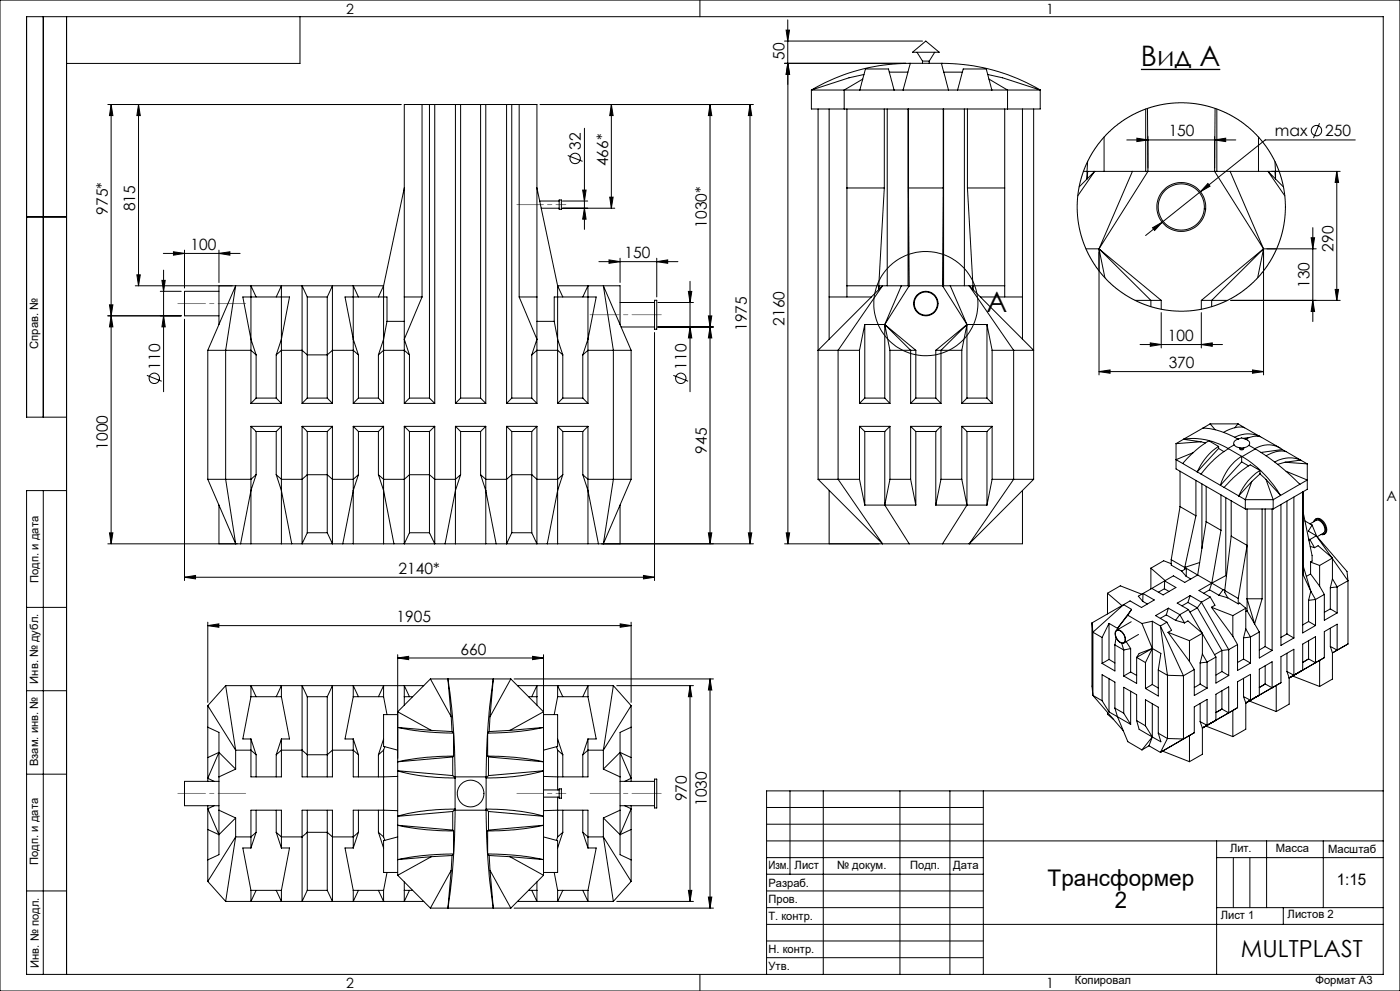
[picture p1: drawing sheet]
<svg xmlns="http://www.w3.org/2000/svg" width="420mm" height="297mm" viewBox="0 0 420 297" stroke-linecap="round" stroke-linejoin="round" font-family="sans-serif">
<g fill="none" stroke="#000" stroke-width=".3">
<path d="M0 0h420v297h-420zM13 5v120M20 5v287M90 5v14h-70M210 0v5M235.3 19h36.4M235.3 12.3h41.5M235.8 9h1.1l-.6 3.3zM236.3 19l.6 3.3h-1.1zM236.3 6l.1 157M236.4 19l.5 3.3h-1zM273.1 19l-2.2 8"/>
<path d="M273.8 15.7l3.9-3.4 4.1 3.4zM275.1 15.7l1.7 2.6M276.8 18.3h2M276.8 18.3v.7M278.8 18.3v.7M280.4 15.7l-1.6 2.6M282.4 19l2.2 8M32.3 31.3h88M33.3 31.3v131.7M33.3 31.3l.6 3.3h-1.1zM41.6 31.3v54.4M41.6 31.3l.5 3.3h-1z"/>
<path d="M126.6 31.3v57.7M128.8 31.3v88M130.4 31.3v89.6M136.6 31.3v89.6M138.2 31.3v88M144.2 31.3v88M145.7 31.3v89.6M152 31.3v89.6M153.5 31.3v88M155.8 31.3v57.7M162.1 31.3h63.9M175.3 38.4v30.4"/>
<path d="M183.4 31.3l.5 3.3h-1zM183.4 31.3v31.1M213 31.3l.5 3.3h-1zM213 31.3v131.7M225 31.3l.5 3.3h-1zM225 31.3v131.7M243.4 27a58.1 58.1 0 0 1 29.4-8h10a57.8 57.8 0 0 1 29.3 8M243.4 27h68.7M243.4 27v5.7h68.7v-5.7M245.4 32.7v110.9M248.7 32.7v69M254.1 32.7v56.3"/>
<path d="M258 27l1.6-6.3h6.9l1.7 6.3M258.8 23.7l-5.5 3.3v5.7M259.2 22.3l-4.5 1-11.3 3.7M265.3 32.7v23.6M266.2 32.7v53M266.8 21.6h5.6M272.4 32.7v53M272.5 32.7v23.6M283 32.7v23.6M283.1 32.7v53M283.1 21.6h5.6M287.3 27l1.7-6.3h6.9l1.7 6.3"/>
<path d="M289.3 32.7v53M290.2 32.7v23.6M296.3 22.3l4.5 1 11.3 3.7M296.7 23.7l5.6 3.3v5.7M301.4 32.7v56.3M306.7 32.7v69M310.1 32.7v110.9M343.7 32.7v18.7M344.2 32.5l.2 18.9-14.7 23.2M364.5 32.5l-.1 18.9 14.7 23.2M365.1 32.7v18.7M395.9 36.9l-1.8 4.5"/>
<path d="M121.3 56.3l-6.2 29.4M161.1 56.3l6.2 29.4M167.7 59.9h.7v2.8h-.7zM170.3 46.6l4.5 1.8M174.8 57h1l-.5 3.3zM182.9 59.1h1l-.5 3.3zM254.1 56.3h11.2M265.3 56.3l-1.7 30.5 .1-1.1M272.5 56.3l.3 29.4-7.4 11.6M272.5 56.3h10.5M283 56.3l-.2 29.4 7.3 11.6M290.2 56.3l1.7 29.4"/>
<path d="M290.2 56.3h11.2M323.7 56l4.7-4.6-5.1 7.3M325 51.4h1.1M326.3 48.4l-.2 3M331.2 41.1v10.3M338 41.9h32.7M339.7 51.4l-10 23.2M341.1 41.4l3.3 .5-3.3 .5zM344.4 40.9v9.5M362.4 55l.6 .8-2.9 1.7zM364.4 41.9l3.3-.5v1zM364.4 40.9v9.5"/>
<path d="M369 51.4l10.1 23.2M377.5 41.1v10.3M382.5 48.4l.2 5.2-.2-2.2M385 56l-4.6-4.6 5 7.3M401 51.4v38.6M401 51.4l.6 3.3h-1.1zM402.1 51.4h-75.8l-.2 2.2v-2.2M406.6 41.9h-27l-30.9 24.7M8 65h12M49 75.9h23M52 75.5l3.4 .4-3.4 .6zM55.4 75v11.3"/>
<path d="M65.7 75.9l3.3-.4v1zM65.7 75v9.7M161.9 60.3h5.8M162.3 62.4h5.4M168.7 62.4h15.7M168.7 60.3h7.6M175.3 62.4l.5 3.3h-1zM179.7 78.4h23.7M182.7 77.9l3.3 .5-3.3 .5zM186 77.4v7.3M197 78.4l3.3-.5v1zM197 77.4v11.6"/>
<path d="M325.8 74.6h3.9M329.7 74.6v37.8M329.7 74.6l15.6 15.4v1.9M329.7 74.6l1.8 8.7M329.7 74.6l18.7 15.4M345.8 68.3l2.9-1.7-2.3 2.5zM348.7 66.6l-5 4M379.1 74.6v37.8M379.1 74.6l-1.8 8.7M379.1 74.6l-15.6 15.4v1.9M379.1 74.6l-18.7 15.4M393.3 71.3h1.1l-.6 3.3z"/>
<path d="M393.8 68.2v28.2M394.9 74.6h-15.8M32.3 94.6h22.1M32.8 91.4h1.1l-.6 3.2zM33.3 94.6l.6 3.4h-1.1zM40.6 85.7h74.5M41.1 82.4h1l-.5 3.3zM48.1 87.3h6.3M48.6 84h1l-.5 3.3zM49.1 94.6l.5 3.4h-1zM49.1 81v36.4M55.4 95.7v78.3"/>
<path d="M65.7 87.3h-10.3v7.3h10.3M65.7 85.7v11.6M76.8 89l-1.5-3.3v35.2M82.9 89l1.5-3.3v35.2M92.2 89l-1.6-3.3v35.2M92.2 89v30.3M92.2 89h6M98.2 89l1.5-3.3v35.2M98.2 89v30.3M107.5 89l-1.5-3.3v35.2M115.1 85.7v35.2M115.1 85.7l-1.6 3.3"/>
<path d="M116.1 96.3h5.2M116.1 96.3l-1 5.4-1.6 4.7M116.1 96.3v-7.3h-12.6l2.5 12.7 1.5 4.7M121.3 89h5.3M126.6 89l-5.3 12.7 1.5 4.7M155.8 89l5.3 12.7-1.6 4.7M155.8 89h5.3M161.1 96.3h5.2M166.3 96.3l1 5.4 1.5 4.7M166.3 96.3v-7.3h12.6l-2.5 12.7-1.6 4.7M167.3 85.7h18.7v11.6M167.3 85.7v35.2"/>
<path d="M167.3 85.7l1.5 3.3M174.8 89l1.6-3.3v35.2M186 90.7h10.4M186.3 98h10.1M196.4 90h.6v8.7h-.6zM196.4 99.7v74.3M197.3 98h16.7M197.3 90.7h10.7M206.5 87.3h1l-.5 3.4zM207 84.3v33.1M207 98l.5 3.3h-1zM212.5 94.7h1l-.5 3.3z"/>
<path d="M213 98l.5 3.3h-1zM248.7 89h12.7M254.1 85.7h37.7l.1 1.1v-1.1M259.4 97.3l-1.6 7.7M259.4 97.3v22M259.4 97.3h6M265.4 97.3l1.6 7.7M265.4 97.3l7.8 7.7v15.9M265.4 97.3l9.3 7.7M265.4 97.3v22M270.4 85.7l-5 11.6M285.1 85.7l5 11.6"/>
<path d="M290.1 97.3l-1.6 7.7M290.1 97.3l-7.8 7.7v15.9M290.1 97.3l-9.4 7.7M290.1 97.3v22M290.1 97.3h6M291.9 85.7h9.5M294.1 89h12.6M296.1 97.3v22M296.1 97.3l1.5 7.7M340.5 90h7.9M348.4 93.7v10.6M348.4 90v2.7"/>
<path d="M360.4 90v2.7M360.4 90h7.8M360.4 93.7v10.6M369.2 90h32.9M393.8 90l.6 3.3h-1.1zM400.5 86.7h1.1l-.6 3.3zM44.1 112.5l4.4 1.8M62.3 105v38.6M62.3 105h13l1.5 1.4M62.3 105l8.4-19.3-3 19.3v38.6l3 19.4-8.4-19.4M76.8 119.3h6.1M76.8 106.4l-1.5-4.7-2.5-12.7h14.1l-2.5 12.7-1.5 4.7"/>
<path d="M76.8 106.4v12.9M76.8 119.3l-1.5 1.6M82.9 106.4l1.5-1.4h6.2l1.6 1.4h6l1.5-1.4h6.3l1.5 1.4M82.9 106.4v12.9M82.9 119.3l1.5 1.6M92.2 119.3h6M92.2 119.3l-1.6 1.6M98.2 119.3l1.5 1.6M107.5 106.4v12.9M107.5 119.3h6M107.5 119.3l-1.5 1.6M113.5 106.4l1.6-1.4h6.2l1.5 1.4"/>
<path d="M113.5 106.4v12.9M113.5 119.3l1.6 1.6M122.8 106.4v12.9M122.8 119.3l-1.5 1.6M122.8 119.3h6M128.8 119.3l1.6 1.6M138.2 119.3h6M138.2 119.3l-1.6 1.6M144.2 119.3l1.5 1.6M153.5 119.3l-1.5 1.6M153.5 119.3h6M159.5 106.4l1.6-1.4h6.2l1.5 1.4"/>
<path d="M159.5 119.3l1.6 1.6M159.5 106.4v12.9M168.8 119.3h6M168.8 119.3l-1.5 1.6M168.8 106.4v12.9M174.8 106.4v12.9M174.8 119.3l1.6 1.6M189.3 105v38.6M189.3 105h-12.9l-1.6 1.4M189.3 105l-8.3-19.3 3 19.3v38.6l-3 19.4 8.3-19.4M202 112.5l4.4 1.8M257.8 105h-12.4l19.4-19.3-13.4 19.3v38.6l13.4 19.4-19.4-19.4"/>
<path d="M257.8 105v15.9M259.4 119.3h6M259.4 119.3l-1.6 1.6M265.4 119.3l1.6 1.6M267 105h7.7M267 105v15.9M274.7 119.3h6M274.7 105v14.3M274.7 119.3l-1.5 1.6M280.7 105h7.8M280.7 119.3l1.6 1.6M280.7 105v14.3"/>
<path d="M288.5 105v15.9M290.1 119.3h6M290.1 119.3l-1.6 1.6M296.1 119.3l1.5 1.6M297.6 105h12.5l-19.3-19.3 13.3 19.3v38.6l-13.3 19.4 19.3-19.4M297.6 105v15.9M329.7 111.4l3.3-.5v1zM329.7 111.4h49.4M342 103.3h24.7M345.1 102.8l3.3 .5-3.3 .5zM360.4 103.3l3.3-.5v1zM375.7 110.9l3.4 .5-3.4 .5z"/>
<path d="M20 125h-12v-120h407v287h-407v-145h12M75.3 127.8h9.1M75.3 120.9h9.1M75.3 127.8v35.2M75.3 127.8l1.5 1.5M76.8 129.3h6.1M76.8 129.3v13M82.9 129.3v13M84.4 127.8v35.2M84.4 127.8l-1.5 1.5M90.6 127.8l1.6 1.5M90.6 127.8h9.1"/>
<path d="M90.6 127.8v35.2l1.6-3.3M90.6 120.9h9.1M92.2 129.3h6M92.2 129.3v30.4M98.2 129.3v30.4M99.7 127.8l-1.5 1.5M99.7 127.8v35.2l-1.5-3.3M106 127.8h9.1M106 127.8v35.2M106 127.8l1.5 1.5M106 120.9h9.1M107.5 129.3h6"/>
<path d="M107.5 129.3v13M113.5 129.3v13M115.1 127.8v35.2M115.1 127.8l-1.6 1.5M121.3 120.9v-89.6h39.8v89.6M121.3 127.8h9.1M121.3 120.9h9.1M121.3 127.8v35.2l1.5-3.3M121.3 127.8l1.5 1.5M122.8 129.3h6M122.8 129.3v30.4M128.8 129.3v30.4"/>
<path d="M130.4 127.8v35.2l-1.6-3.3M130.4 127.8l-1.6 1.5M136.6 127.8h9.1M136.6 120.9h9.1M136.6 127.8v35.2M136.6 127.8l1.6 1.5M138.2 129.3h6M138.2 129.3v13M144.2 129.3v13M145.7 127.8v35.2M145.7 127.8l-1.5 1.5M152 127.8h9.1"/>
<path d="M152 127.8v35.2l1.5-3.3M152 120.9h9.1M152 127.8l1.5 1.5M153.5 129.3h6M153.5 129.3v30.4M159.5 129.3v30.4M161.1 127.8v35.2l-1.6-3.3M161.1 127.8l-1.6 1.5M167.3 127.8h9.1M167.3 127.8l1.5 1.5M167.3 120.9h9.1M167.3 127.8v35.2"/>
<path d="M168.8 129.3h6M168.8 129.3v13M174.8 129.3v13M176.4 127.8l-1.6 1.5M176.4 127.8v35.2M257.8 127.8h9.2M257.8 120.9h9.2M257.8 127.8v15.8M257.8 127.8l1.6 1.5M259.4 129.3h6M259.4 129.3v22.1M265.4 129.3v22.1"/>
<path d="M267 127.8v15.8M267 127.8l-1.6 1.5M273.2 127.8h9.1M273.2 120.9h9.1M273.2 127.8v15.8M273.2 127.8l1.5 1.5M274.7 129.3h6M274.7 129.3v22.1M280.7 129.3v22.1M282.3 127.8v15.8M282.3 127.8l-1.6 1.5M288.5 127.8h9.1"/>
<path d="M288.5 120.9h9.1M288.5 127.8v15.8M288.5 127.8l1.6 1.5M290.1 129.3h6M290.1 129.3v22.1M296.1 129.3v22.1M297.6 127.8v15.8M297.6 127.8l-1.5 1.5M352.8 133v7.5l20.8 12M355 131.7a19.9 19.9 0 0 1 13.4 2.7M355 131.7l5.3 .7M355 131.7l-2.2 1.3"/>
<path d="M357.9 135.7l-5.1 2.1 13.3 7.6M360.3 132.4l1.3 .3M360.3 132.4l-7.5 .6M360.8 128.3a22.7 22.7 0 0 1 10.6 3.3M360.8 128.3l-5.8 3.4M363 127l1.6 1.8M363 127h8.4M363 127l-2.2 1.3M365.6 133.8a17.1 17.1 0 0 0-6.4 7.6l6.4-7M365.6 133.8l-2.9-1.7-3.9 2.8-4 4M365.6 134.4l1.6 1M365.6 133.8v.6"/>
<path d="M368.4 134.4l.1 .1M368.5 134.5l-1.9 1.2-2.5 2.1-3.8 4.3M368.5 134.5l4 2.3M370.2 133.3l-1.8 1.1M370.4 132.1l2.1-.9 1.3 .5a1.18 1.18 0 0 1 1.1 1.2 1.18 1.18 0 0 1-1.2 1.2 2.75 2.75 0 0 1-3.6-1.2zM371.4 127l-1 1.2M371.4 127l2 1.2M371.4 131.6h.1M371.9 134.2a.79 .79 0 0 0 1.2 0M371.9 134.2v.3a.68 .68 0 0 0 1.2 0v-.3M372.5 136.8a15 15 0 0 0-6.4 8.6M372.5 138.4l2.1 1.2"/>
<path d="M372.5 136.8v1.6M372.5 136.8h.1M372.5 138.4l-6.4 7M372.6 136.8a34.6 34.6 0 0 1 11.6 11.7M373.4 128.2a8.3 8.3 0 0 0-6.3 1.4M373.4 128.2l4.4 2.5M373.6 131.6a5.4 5.4 0 0 1 4.9-.5l5.5 3.1M374.6 133.5l1.8 1M374.8 131.1l-1.8 .3M376.4 134.5a7.2 7.2 0 0 1 8.3 .2M376.4 134.5h.2M376.6 134.5a67.9 67.9 0 0 1 13.4 10.6"/>
<path d="M376.6 134.5l-4 2.3M377.8 130.7a8.5 8.5 0 0 0-7.4 .4M377.8 130.7h-.4M377.8 130.7l.3 .2M384.7 134.7l-6.4 .9M384.7 134.7l1.1 .7M385.5 138.5l6.7 .5M385.5 138.5l-2.2 .7M385.8 135.4a7.9 7.9 0 0 0-6 1.2M385.8 135.4l4.4 2.5M390.2 137.9a8.6 8.6 0 0 0-7.8 .6M390.2 137.9l-4.7 .6"/>
<path d="M390.2 137.9l2 1.1M392.2 139v7.6l-10.2 5.9M13 147v145M32.8 159.7h1.1l-.6 3.3zM65.7 151.4v11.6M76.8 142.3l-1.5 1.3h-13M76.8 142.3l-1.5 4.7-3.1 16M82.9 142.3l1.5 1.3h6.2l1.6-1.3h6l1.5 1.3h6.3l1.5-1.3M82.9 142.3l1.5 4.7 3.1 16M92.2 159.7h6M107.5 142.3l-1.5 4.7-3.2 16M113.5 142.3l1.6 1.3h6.2l1.5-1.3h6l1.6 1.3h6.2l1.6-1.3"/>
<path d="M113.5 142.3l1.6 4.7 3.1 16M122.8 159.7h6M138.2 142.3l-1.6 4.7-3.1 16M144.2 142.3l1.5 1.3h6.3l1.5-1.3h6l1.6 1.3h6.2l1.5-1.3M144.2 142.3l1.5 4.7 3.1 16M153.5 159.7h6M168.8 142.3l-1.5 4.7-3.1 16M174.8 142.3l1.6 1.3h12.9M174.8 142.3l1.6 4.7 3.1 16M186 151.4v11.6M212.5 159.7h1l-.5 3.3zM224.5 159.7h1l-.5 3.3z"/>
<path d="M235.9 159.7h1l-.5 3.3zM245.4 143.6h12.4M248.7 147v16M257.8 143.6l1.6 7.8M259.4 151.4h15.3M265.4 151.4l7.4 11.6M267 143.6h6.2M267 143.6l-1.6 7.8M273.2 143.6l1.5 7.8M280.7 151.4h15.4M282.3 143.6h6.2M282.3 143.6l-1.6 7.8"/>
<path d="M288.5 143.6l1.6 7.8M290.1 151.4l-7.3 11.6M297.6 143.6h12.5M297.6 143.6l-1.5 7.8M306.7 147v16h-71.3M354 151.8l4.8 2.8M354 141.2v10.6M354 151.8l-2.6 15.9M358.8 144v10.6M358.8 154.6l-3.4 15.5M360.6 145v19.4M361.8 156.3l4.5 2.6"/>
<path d="M361.8 145.8v10.5M361.8 156.3l-2.5 16M366.1 145.4l1.1 .7M366.3 158.9l-2.8 15.9M366.3 148.3v10.6M367.2 146.1l4.4 2.5M367.7 149.2v23.3M369.4 150.1v10.6M371.6 148.6l2 1.2M373.6 149.8h8.4M373.6 152.5h8.4M373.6 149.8v2.7"/>
<path d="M374.1 152.5v30.6M375.5 144.3l-1.9 5.5M375.5 144.3l-3.9 4.3M378 141a16.8 16.8 0 0 0-6.4 7.6M378 141l-2.9-1.7-3.8 2.8-4.1 4M378 142l1.8 1.7M378 142l-2.5 2.3M378 141v1M378.6 152.5v27M379.6 152.5v41.3M379.8 143.7l2.2 6.1M379.8 143.7l4.4 4.8"/>
<path d="M381.6 152.5v42.4M382 149.8v2.7M384.2 148.5l-2.2 1.3M384.3 151.2v42.2l3.9-2.2M385.8 141.2l6.4 2.7-2.2 1.2M386.1 150.2v39.8M388.2 149v42.2M390 145.1l-5.8 3.4M390.8 147.4v42.3l3.9-2.2M391 147.3v25l2.2 4.9M391 153.7l2.6 12.8v1.7l-.4 .2M391.5 156.1l2.1 1.3"/>
<path d="M393 157l1.8-1a2.64 2.64 0 0 1 2.6 2.9l-.3 .8-2 1.2M393.6 157.4l-1.1 1.8 2.4 1.4M393.6 157.4l1.4 3.3M394.1 156.4a1.23 1.23 0 0 1 1.1-.9 1.23 1.23 0 0 1 1.2 .6 2.91 2.91 0 0 1 .8 4l-.9 .1M394.6 155.6a2.14 2.14 0 0 1 3 1.6 1.99 1.99 0 0 1-.4 2.9M32.3 163h193.7M55.4 173l3.3-.5v1zM55.4 173h141M193 172.5l3.4 .5-3.4 .5zM332.2 177.8l4.4 3.7M332.2 177.8l3.9-2.2 6.4 2.5M332.2 177.8v6.2"/>
<path d="M345.3 170.3l4.3 3.7M345.3 170.3v6.2M345.5 176.4l-4 2.3 1.3 1.5M349.3 176.5l1.4 .8M349.3 176.5l-1.8 1M349.4 174.1l3.4 2-3.9 2.2-3.4-1.9M349.4 174.1l-.1 2.4M349.4 174.1l-3.9 2.3M351.4 167.7l4 2.4M351.4 167.7v1.7l3.1 1.8M351.4 168.9l-2.3-.8-3.8 2.2M354.5 171.2l1.3 1.5"/>
<path d="M355.4 170.6l-.9 .6M355.4 170.1v.5M355.6 170l-.2 .6M355.6 170l.3 .4M355.8 172.7l1.4 .8M355.9 170.4l3.4 1.9M355.9 170.4l-.1 2.3M357 178.5l3.4 2M357 178.5l-3.8 2.3 3.4 1.9M357 178.5l-.6 2M359.3 172.3l-3.9 2.3-3.4-2-2.6 1.5M359.3 172.3l4.2 2.5"/>
<path d="M359.9 168.6l-4.3 1.4M362.9 176.8l-1.8 1M362.9 176.8l2.8 1.6M363.1 179l-2.7 1.5M363.1 179l1.4 2.4-1.1 .6M363.5 174.8l-3.8 2.2 3.4 2M363.5 174.8l3.4 1.9M363.5 174.8l-.6 2M365.7 178.4l2.6 .8M366.9 176.7l-1.2 1.7M366.9 176.7l.5 .2M367.4 177l4.1 2.3"/>
<path d="M367.4 177v.5l.9 1.7M367.7 172.5l-4.2 2.3M367.7 172.5l.2 .1M368.3 179.2l3.2 1.8M369.4 160.7l4.7 2.7-2.6 15.9M369.4 160.7l-2 16.3M371.5 179.3v1.7M378.6 179.5l-2.2 7.5M378.6 179.5h-4.5l2.3 7.5M391 169.7l2.2 7.5M392.6 179.9v6.4M392.6 161.5l.4 .2"/>
<path d="M393 161.7l1.4 2.4M393 161.7l-.3 .4M393.1 163.8l1.3 .3M393.2 168.4v3.6M393.2 172l-1.3 .8M393.2 172l2.7 3.7M393.2 168.4l2.7 1.1M393.2 177.2l-.6 2.7M393.2 177.2l1.5 2.5M394.4 164.1l1-.6 4.3 3.7M394.7 179.7v7.8M394.7 179.7l-2.1 .2"/>
<path d="M394.9 160.6l-1.9 1.1M394.9 160.6l4.5 6.4M394.9 160.6l9.2 10.7 .3 2.8M395.9 175.7l1.4 2.4M395.9 169.5v6.2M397.3 178.1v7.8l3.8-2.2M397.3 178.1l-2.6 1.6M399.1 176.1v6.4M399.7 167.2l-3.8 2.3M399.7 167.2v6.3M399.7 173.5l-.6 2.6M399.7 173.5l1.4 2.4"/>
<path d="M399.7 167.4l4.7 6.7M401.1 175.9v7.8M401.1 175.9l-2 .2M404.4 174.1l-3.3 1.8M404.4 174.1v18.9M8 182h12M62.3 187.5l3.4-.5v1zM62.3 186.5v24M62.3 187.5h127M119.3 197.2l3.3-.5v1zM119.3 196.2v66.1M119.3 197.2h43.8"/>
<path d="M159.8 196.7l3.3 .5-3.3 .5zM163.1 196.2v66.1M186.1 187l3.2 .5-3.2 .5zM189.3 186.5v24M327.6 186.7l.3 2.8M327.6 186.7v18.9l.3 2.8M327.9 189.5l2.7 1.6M327.9 189.5v18.9M330.6 191.1v7.7M332.7 186.8l2.5 1.5M332.7 186.8l-2.1 4.3M332.7 197.6l1.8 1.1"/>
<path d="M332.7 186.8v10.8M332.7 197.6l-2.1 1.2M334.5 193.3v7.8l-3.9-2.3M334.5 193.3l2.6 1.5M334.8 191.1l-.3 2.2M334.9 189a1.96 1.96 0 0 1 2.5 1.6 1.36 1.36 0 0 1-.6 2.2 2.81 2.81 0 0 1-1.9-3.8zM334.9 189.1a2.08 2.08 0 0 1 2.6 1.9 1.01 1.01 0 0 1-.1 1.3 1.01 1.01 0 0 1-1.3 .2 2.64 2.64 0 0 1-1.2-3.4zM335.2 188.3l.3 .3M335.2 188.3l.2 .4M335.2 188.3v.5M336.5 192.8l.6 2M337.1 181.2l2.4 1.4"/>
<path d="M337.1 181.2l-9.5 5.5M337.1 181.2l-9.2 8.3M337.1 194.8v7.8M337.9 192.3l1.3 2.1M338.3 184.4l4.3 2.5M338.3 184.4l-3.1 3.9M339.2 194.4v7M339.2 194.4l-2.1 .4M339.4 186.3l-4.4 2.6M339.5 182.6l-1.2 1.8M339.5 182.6l-4.3 5.7M341 197v7.8l-3.9-2.2"/>
<path d="M341 197l2.6 1.6M341.6 190.1l-4.4 2.6M342.6 186.9l3.1 7.4M342.8 180.2l.1-2.3 3.4 1.9-3.9 2.3-3.4-2-1.9 1.1M342.8 180.2l1.4 .8M343.6 198.6v7.7M345.7 194.3l2.6 1.5-.8 5M345.7 186.2v18.9M345.7 186.2l2.4 1.4M345.7 186.2l-3.1 .7M345.7 194.3l-4 1.6-.7 1.1M345.7 194.3l-4.7 2.7"/>
<path d="M345.7 194.3l-2.1 4.3M348.1 187.6l2.1 14.8M348.1 187.6l6.9 14.9M349.9 184.3l-1.8 1M349.9 184.3l2.8 1.6M350.1 186.5l-2 1.1M350.1 186.5l1.4 2.4-1.1 .6M350.4 189.5l6.4 8.7M350.4 189.5l6.4 2.5M350.5 182.3l-3.8 2.2 3.4 2M350.5 182.3l3.4 1.9M350.5 182.3l-.6 2"/>
<path d="M352.7 185.9l2.7 .8M353.9 184.2l1.5 2.5M353.9 184.2l-1.2 1.7M355.4 186.7l1-.6 4.3 3.7M356.4 180.5l2.8 1.7M356.4 180.5l-1.8 1.1M356.6 182.7l-2.7 1.5M356.6 182.7l4 7M356.8 198.2l1.5 2.5M356.8 192v6.2M359.2 182.2l7.4 12.7M359.2 182.2l-2.2 1.2"/>
<path d="M360 198.7v6.3M360.4 180.5l-1.2 1.7M360.4 180.5l8.2 14.2M360.7 189.8l-3.9 2.2M360.7 189.8v6.2M360.7 196l-.7 2.7M360.7 196l1.4 2.4M360.7 189.9l4.1 7M362.1 198.4v7.8M362.1 198.4l-2.1 .3M363.4 182l6.5 8.7M363.4 182l6.5 2.5"/>
<path d="M364.8 196.9v7.8l3.8-2.2M364.8 196.9l-2.7 1.5M366.6 194.9l-2.3 1.3M366.6 194.9v6.4M368.6 194.7v7.8M368.6 194.7l-2 .2M369.9 190.7l1.4 2.5M369.9 184.5v6.2M371.3 193.2v7.7l3.8-2.2M371.3 193.2l-2.7 1.5M371.5 181l.4-.3 1.8 1.6M373.1 197.5l-1.8 1"/>
<path d="M373.1 191.2v6.3M373.1 197.5l2 1.2M373.7 182.3l-3.8 2.2M373.7 182.3v6.2M373.7 188.5l-.6 2.7M373.7 188.5l1.4 2.4M374.1 183.1l-.4 .2M374.1 183.1l2.3 3.9M375.1 190.9v7.8M375.1 190.9l-2 .3M376.4 187l1.4 2.4M377.8 189.4l-2.7 1.5"/>
<path d="M377.8 189.4v7.8l3.8-2.3M379.6 199.5v5.5M379.6 193.8l-1.8 1M379.6 193.8l2 1.1M386.1 195.8v5.5M386.1 190l-1.8 1M386.1 190l2.1 1.2M392.6 186.3l-1.8 1M392.6 192v5.5M392.6 186.3l2.1 1.2M392.6 197.5l-1.8 1M392.6 197.5l2.1 1.1"/>
<path d="M394.7 198.6v-7.8l-3.9 2.2v7.8l-4 2.4M399.1 182.5l-1.8 1M399.1 188.3v5.4M399.1 182.5l2 1.2M399.1 193.7l.6 2M399.1 193.7l2 1.1M399.7 195.7v7.8l-3.8 2.2M401.1 194.8v-7.7l-3.8 2.2v7.8l-2.6 1.5M401.1 194.8l-1.4 .9M404.4 193l-3.3 1.8M404.4 193l-4.7 2.7M8 207h12"/>
<path d="M62.3 217.9l3.4 1.6v36.6l-3.4 1.6M62.3 211.5v22.7M62.3 211.5l8.4 13.3M67.7 205.5h59.4M67.7 205.5l3 19.3M67.7 205.5l-5.4 6M75.3 208.8v-3.3l1.5 3.3M75.3 208.8l-2.5 12.7h2.5M75.3 208.8h9.1M82.9 208.8l1.5-3.3v3.3M84.4 208.8l2.5 12.7h-2.5M92.2 208.8l-1.6-3.3v27.3h9.1v-27.3l-1.5 3.3"/>
<path d="M92.2 208.8v24M92.2 208.8h6M98.2 208.8v24M106 208.8v-3.3l1.5 3.3M106 208.8l-2.5 12.7h2.5M106 208.8h9.1M113.5 208.8l1.6-3.3v3.3M115.1 208.8l1 5.4M119.3 214.2h-4.2v9.5l4.2 1.1M121.3 208.8h2.5M122.8 208.8l-1.5-3.3v5.8M129.1 203.5h24.1"/>
<path d="M129.1 203.5l-9.8 9.8 10.1 5.6M129.1 203.5l6.3 11.3M129.4 218.9l-10.1-.9a79 79 0 0 0 16.8 1.7M129.4 218.9l6.2 .3M135.4 214.8l-1-11.3a197.3 197.3 0 0 1 2.1 29.3M135.4 214.8l.2 4.4M135.6 219.2l.5 .5M136.1 219.7v6.9M146.3 219.7v6.9M146.8 219.2l-.5 .5M147 214.8l1-11.3a197.3 197.3 0 0 0-2.2 29.3M147 214.8l-.2 4.4"/>
<path d="M153 218.9l10.1-.9a79 79 0 0 1-16.8 1.7M153 218.9l-6.2 .3M153.2 203.5l-6.2 11.3M153.2 203.5l9.9 9.8-10.1 5.6M154.2 203.5h59.8M155.2 205.5h28.8M158.6 208.8h2.5M159.5 208.8l1.6-3.3v5.8M163.1 214.2h4.2v9.5l-4.2 1.1M167.3 208.8v-3.3l1.5 3.3M167.3 208.8h9.1M167.3 208.8l-1 5.4"/>
<path d="M174.8 208.8l1.6-3.3v3.3M176.4 208.8l2.5 12.7h-2.5M184 205.5l-3 19.3M184 205.5l5.3 6M185 205.5h23M189.3 217.9l-3.3 1.6v36.6l3.3 1.6M189.3 211.5v22.7M189.3 211.5l-8.3 13.3M207 205.5l.5 3.3h-1zM207 205.5v64.7M213 203.5v68.7M213 203.5l.5 3.3h-1z"/>
<path d="M327.9 208.4l2.7 1.6M327.9 208.4l9.1 10.6M330.6 210v-7.8l3.9 2.2v7.8M330.6 210l2.1 3.4M332.2 213.5v.6l1.9 1.5M332.7 203.4v10M332.7 213.4l2.5 1.4M334.5 212.2l2.6 1.5M334.5 212.2l.7 2.6M335.2 214.8l3.1 7.5 4.3 2.5M335.2 214.8l4 2.3M337.1 213.7v-7.7l3.9 2.2v7.8"/>
<path d="M337.1 213.7l2.1 3.4M339.2 201.4l1.8 1M339.2 207.1v10M339.2 201.4l-2.1 1.2M341 216l2.6 1.5M341 216l.7 2.6 4 2.3M343.6 217.5v-7.8l3.9 2.2v7.8M343.6 217.5l2.1 3.4M345.7 210.9v10M345.7 205.1l1.8 1.1M345.7 205.1l-2.1 1.2M347.5 200.8l2.7 1.6"/>
<path d="M347.5 219.7l2.7 1.6M347.5 200.8v7.8l-3.9-2.3M347.5 219.7l.8 2.6-2.6-1.4M350.2 202.4l4.8 .1M350.2 202.4v18.9M355 202.5v19M358.3 219.6l-9.5 5.5M358.3 200.7v7.8l3.8-2.3M358.3 200.7l-3.3 1.8M358.3 219.6l-1.5 .8v7.9M360 216.3l2.1 1.1v-7.8l-3.8 2.2v7.8M360 205l-1.7 1.1"/>
<path d="M360 210.8v5.5M360 205l2.1 1.2M360 216.3l.7 1.9M360.7 218.2v7.9l-3.9 2.2M360.7 218.2l1-.6 8.2 3.2M366.6 207v5.5M366.6 201.3l-1.8 1M366.6 201.3l2 1.2M366.6 212.5l-1.8 1M366.6 212.5l2 1.1M366.6 212.5l-1.8 1.1M368.6 213.6v-7.8l-3.8 2.3v7.8"/>
<path d="M369.9 212.9l-9.2 5.3M369.9 212.9v7.9M371.3 212.1l-2.7 1.5M371.3 212.1l-1.4 .8M373.1 208.8l2 1.1v-7.8l-3.8 2.2v7.8M373.1 203.3v5.5M373.1 208.8l.6 1.9M373.7 210.7v7.8l-3.8 2.3M373.7 210.7l1.1-.6 8.1 3.2M379.6 205l2 1.1v-7.8l-3.8 2.3v7.7M379.6 205l-1.8 1.1M382.9 205.4v7.9"/>
<path d="M386.1 201.3l2.1 1v-7.7l-3.9 2.2v7.8l-10.6 6.1M386.1 201.3l.7 1.9M386.8 203.2v7.8l-3.9 2.3M386.8 203.2l9.1-5.3v7.8M386.8 203.2l1-.6 8.1 3.1M8 232h12M65.7 234.2h-10.3v7.3h10.3M65.7 225.5l5 5M65.7 225.5l-3.4 7.8 1.9 .9M65.7 225.5l-3.4 1.5M70.7 224.8h4.6l1.5 1.4M70.7 230.5l-5 2.3"/>
<path d="M70.7 224.8v5.7M75.3 221.5v11.3h9.1v-11.3M75.3 221.5l1.5 4.7M76.8 226.2v6.6M82.9 226.2v6.6M82.9 226.2l1.5-1.4h6.2l1.6 1.4h6l1.5-1.4h6.3l1.5 1.4M84.4 221.5l-1.5 4.7M106 221.5v11.3l13.3-.1M106 221.5l1.5 4.7M107.5 226.2v6.6M113.5 226.2v6.6M115.1 224.8v26"/>
<path d="M115.1 224.8l-1.6 1.4M115.1 221.5l-1.6 4.7M115.4 223.8l-.3 1M119.3 231l16.5 1.4 .7 .7h-2.2a54.4 54.4 0 0 1-15-2.1zM135.8 226.9v5.5M136.1 226.6h-1.6a79.7 79.7 0 0 0-15.2 1.7l16.5-1.4M136.1 226.6l-.3 .3M136.5 232.8h9.3M136.5 232.8v10M145.8 233.1l.7-.7 16.6-1.4a59.4 59.4 0 0 1-17.3 2.1zM145.8 232.8v10M146.3 226.6h1.6a79.7 79.7 0 0 1 15.2 1.7l-16.6-1.4"/>
<path d="M146.3 226.6l.2 .3M146.5 226.9v5.5M163.1 236.7h4.6M163.1 238.9h4.6M167 223.8l.3 1M167.3 224.8v11.9M167.3 238.9v11.9M167.3 224.8l1.5 1.4M167.3 221.5l1.5 4.7M167.7 236.4h.7v2.8h-.7zM168.8 226.2v6.6M174.8 226.2v6.6"/>
<path d="M176.4 221.5v11.3l-13.3-.1M176.4 221.5l-1.6 4.7M181 224.8v5.7M181 224.8h-4.6l-1.6 1.4M181 230.5l5 2.3M186 234.2h10.4M186 225.5l-5 5M186 225.5l3.3 7.8-1.9 .9M186 225.5l3.3 1.5M196.4 233.5h.6v8.6h-.6zM237 237v25M247 237v55"/>
<path d="M270 237v55M285 237v55M295 237v55M344.7 223.5l3.4 2M344.7 223.5l-2.1 1.3M345.7 220.9l-1 2.6M345.7 220.9l-3.1 3.9M348.8 225.1l-.7 .4M348.8 225.1l8 3.2M350.2 221.3l4.8 .2M350.2 221.3l-2.1 4.2M355 221.5l-6.9 4"/>
<path d="M415 237h-185v55M62.3 241.5v22.7M62.3 248.6l3.4 1.6M64.2 241.5l-1.9 .9 3.4 7.8M65.7 242.8l5 2.3M70.7 245.1v5.7M70.7 245.1l-5 5.1M70.7 250.8l-8.4 13.4M70.7 250.8l-3 19.4M75.3 254.1v-11.3h9.1v11.3M75.3 254.1h-2.5l2.5 12.7M76.8 242.8v6.6"/>
<path d="M76.8 249.4l-1.5 1.4h-4.6M76.8 249.4l-1.5 4.7M82.9 242.8v6.6M82.9 249.4l1.5 1.4h6.2l1.6-1.4h6l1.5 1.4h6.3l1.5-1.4M82.9 249.4l1.5 4.7M84.4 254.1h2.5l-2.5 12.7M92.2 242.8v24M98.2 242.8v24M106 254.1h-2.5l2.5 12.7M107.5 242.8v6.6M107.5 249.4l-1.5 4.7M113.5 242.8v6.6"/>
<path d="M113.5 249.4l1.6 1.4M113.5 249.4l1.6 4.7M115.1 250.8l.3 1M119.3 244.6a59.4 59.4 0 0 1 17.2-2.1l-.7 .7zM119.3 243l-13.3-.2v11.3M119.3 250.8l-4.2 1.2v9.5h4.2M129.4 256.7l-10.1 5.6M135.6 256.4l-.2 4.4M135.6 256.4l-6.2 .3M135.8 248.8l-16.5-1.5a79 79 0 0 0 16.8 1.7M135.8 243.2v5.6M135.8 248.8l.3 .2"/>
<path d="M136.1 255.9l-4 .1a74.9 74.9 0 0 0-12.8 1.6l10.1-.9M136.1 249v6.9M136.1 255.9l-.5 .5M136.5 242.8a197.3 197.3 0 0 1-2.1 29.4l1-11.4M136.5 242.8h9.3M145.8 242.5h2.2a54.4 54.4 0 0 1 15.1 2.1l-16.6-1.4zM145.8 242.8a197.3 197.3 0 0 0 2.2 29.4l-1-11.4M146.3 255.9l3.9 .1a74.9 74.9 0 0 1 12.9 1.6l-10.1-.9M146.3 249v6.9M146.3 255.9l.5 .5M146.5 248.8l16.6-1.5a79 79 0 0 1-16.8 1.7M146.5 243.2v5.6"/>
<path d="M146.5 248.8l-.2 .2M146.8 256.4l.2 4.4M146.8 256.4l6.2 .3M153 256.7l10.1 5.6M163.1 250.8l4.2 1.2v9.5h-4.2M163.1 243l13.3-.2v11.3M167.3 250.8l-.3 1M168.8 242.8v6.6M168.8 249.4l-1.5 1.4M168.8 249.4l-1.5 4.7M174.8 242.8v6.6M174.8 249.4l1.6 1.4h4.6"/>
<path d="M174.8 249.4l1.6 4.7M176.4 254.1h2.5l-2.5 12.7M181 245.1v5.7M181 245.1l5 5.1M181 250.8l8.3 13.4M181 250.8l3 19.4M186 241.5h10.4M186 242.8l-5 2.3M187.4 241.5l1.9 .9-3.3 7.8M189.3 241.5v22.7M189.3 248.6l-3.3 1.6M230 257h65"/>
<path d="M230 242h65M230 247h65M230 252h185M365 252v40M365 257h50M370 257v15M375 257v15M380 252v20M397 252v20M8 267h12M62.3 264.2l5.4 6M67.7 270.2h59.4"/>
<path d="M75.3 266.8v3.4l1.5-3.4M75.3 266.8h9.1M82.9 266.8l1.5 3.4v-3.4M92.2 266.8l-1.6 3.4v-27.4h9.1v27.4l-1.5-3.4M92.2 266.8h6M106 266.8v3.4l1.5-3.4M106 266.8h9.1M113.5 266.8l1.6 3.4v-3.4M116.1 261.5l-1 5.3M119.3 262.3l9.8 9.9M121.3 264.3v5.9l1.5-3.4M121.3 266.8h2.5"/>
<path d="M129.1 272.2h24.1M135.4 260.8l-6.3 11.4M147 260.8l6.2 11.4M154.2 272.2h59.8M155.2 270.2h28.8M158.6 266.8h2.5M161.1 264.3v5.9l-1.6-3.4M163.1 262.3l-9.9 9.9M166.3 261.5l1 5.3M167.3 266.8v3.4l1.5-3.4M167.3 266.8h9.1M174.8 266.8l1.6 3.4v-3.4"/>
<path d="M185 270.2h23M189.3 264.2l-5.3 6M206.5 266.8h1l-.5 3.4zM212.5 268.8h1l-.5 3.4zM230 262h65M230 267h65M230 272h65M230 277h185M365 272h50M385 272v5M210 292v5M230 282h65"/>
<path d="M230 287h65"/>
<circle cx="395" cy="39.1" r="1.55"/>
<circle cx="172.5" cy="47.5" r="1.55"/>
<circle cx="354.4" cy="62" r="6.9"/>
<circle cx="354.4" cy="62" r="7.3"/>
<circle cx="354.4" cy="62" r="31.2"/>
<circle cx="277.7" cy="91" r="3.7"/>
<circle cx="277.8" cy="91" r="3.5"/>
<circle cx="277.8" cy="91" r="15.6"/>
<circle cx="46.3" cy="113.4" r="1.56"/>
<circle cx="204.2" cy="113.4" r="1.56"/>
<circle cx="141.2" cy="237.8" r="4"/>
</g>
<path d="M342.3 20.8h23.8" fill="none" stroke="#000" stroke-width=".39"/>
<path d="M73.7 91h-20.3M73.7 237.8h-20.3" fill="none" stroke="#808080" stroke-width=".3" stroke-dasharray="15.2 1.3 1.3 1.3" stroke-dashoffset="7"/>
<path d="M155.1 61.3h14.7M155.1 237.8h14.7" fill="none" stroke="#808080" stroke-width=".3" stroke-dasharray="15.2 1.3 1.3 1.3" stroke-dashoffset="7.3"/>
<path d="M177 94.3h21.4M177 237.8h21.4" fill="none" stroke="#808080" stroke-width=".3" stroke-dasharray="15.2 1.3 1.3 1.3" stroke-dashoffset="6.5"/>
<g fill="#000">
<path d="M225 31.3l.5 3.3h-1zM224.5 159.7h1l-.5 3.3zM33.3 94.6l.6 3.4h-1.1zM32.8 159.7h1.1l-.6 3.3zM207 205.5l.5 3.3h-1zM206.5 266.8h1l-.5 3.4zM213 203.5l.5 3.3h-1zM212.5 268.8h1l-.5 3.4z"/>
<path d="M341.1 41.4l3.3 .5-3.3 .5zM364.4 41.9l3.3-.5v1z"/>
<path d="M49.1 94.6l.5 3.4h-1zM48.6 84h1l-.5 3.3zM32.8 91.4h1.1l-.6 3.2zM33.3 31.3l.6 3.3h-1.1zM175.3 62.4l.5 3.3h-1zM174.8 57h1l-.5 3.3zM182.9 59.1h1l-.5 3.3zM183.4 31.3l.5 3.3h-1zM207 98l.5 3.3h-1zM206.5 87.3h1l-.5 3.4zM212.5 94.7h1l-.5 3.3zM213 31.3l.5 3.3h-1zM41.1 82.4h1l-.5 3.3zM41.6 31.3l.5 3.3h-1zM212.5 159.7h1l-.5 3.3zM213 98l.5 3.3h-1zM236.3 19l.6 3.3h-1.1zM235.8 9h1.1l-.6 3.3z"/>
<path d="M393.8 90l.6 3.3h-1.1zM393.3 71.3h1.1l-.6 3.3z"/>
<path d="M400.5 86.7h1.1l-.6 3.3zM401 51.4l.6 3.3h-1.1z"/>
<path d="M329.7 111.4l3.3-.5v1zM375.7 110.9l3.4 .5-3.4 .5z"/>
<path d="M55.4 173l3.3-.5v1zM193 172.5l3.4 .5-3.4 .5zM52 75.5l3.4 .4-3.4 .6zM65.7 75.9l3.3-.4v1zM182.7 77.9l3.3 .5-3.3 .5zM197 78.4l3.3-.5v1zM345.1 102.8l3.3 .5-3.3 .5zM360.4 103.3l3.3-.5v1zM345.8 68.3l.6 .8 2.3-2.5zM362.4 55l-2.3 2.5 2.9-1.7z"/>
<path d="M235.9 159.7h1l-.5 3.3zM236.4 19l.5 3.3h-1z"/>
<path d="M62.3 187.5l3.4-.5v1zM186.1 187l3.2 .5-3.2 .5z"/>
<path d="M159.8 196.7l3.3 .5-3.3 .5zM119.3 197.2l3.3-.5v1z"/>
</g>
<g font-size="8.5">
<text x="342.3" y="19.9">Вид А</text>
<text x="295.9" y="93.4">А</text>
</g>
<text font-size="7.1" x="372.3" y="286.8">MULTPLAST</text>
<g font-size="6.9">
<text x="314.3" y="265.6">Трансформер</text>
<text x="334.4" y="272">2</text>
</g>
<text font-size="4.8" x="401" y="265.3">1:15</text>
<g font-size="4.7">
<text x="235.3" y="17.9" transform="rotate(-90 235.3 17.9)">50</text>
<text x="350.6" y="40.9">150</text>
<text x="382.5" y="40.8">max</text>
<text x="397.5" y="40.8">250</text>
<text x="174.3" y="44.9" transform="rotate(-90 174.3 44.9)">32</text>
<text x="182.4" y="49.8" transform="rotate(-90 182.4 49.8)">466*</text>
<text x="32.4" y="64.3" transform="rotate(-90 32.4 64.3)">975*</text>
<text x="40.6" y="63.3" transform="rotate(-90 40.6 63.3)">815</text>
<text x="212" y="68.2" transform="rotate(-90 212 68.2)">1030*</text>
<text x="57.2" y="74.9">100</text>
<text x="187.4" y="77.4">150</text>
<text x="400.1" y="75.4" transform="rotate(-90 400.1 75.4)">290</text>
<text x="392.9" y="86.3" transform="rotate(-90 392.9 86.3)">130</text>
<text x="224" y="99.2" transform="rotate(-90 224 99.2)">1975</text>
<text x="235.4" y="97.6" transform="rotate(-90 235.4 97.6)">2160</text>
<text x="350.4" y="102.2">100</text>
<text x="48" y="110.8" transform="rotate(-90 48 110.8)">110</text>
<text x="206" y="110.8" transform="rotate(-90 206 110.8)">110</text>
<text x="350.6" y="110.3">370</text>
<text x="32.4" y="134.8" transform="rotate(-90 32.4 134.8)">1000</text>
<text x="212" y="136" transform="rotate(-90 212 136)">945</text>
<text x="119.6" y="172">2140*</text>
<text x="119" y="186.5">1905</text>
<text x="138.2" y="196.2">660</text>
<text x="206" y="240.2" transform="rotate(-90 206 240.2)">970</text>
<text x="212" y="241.5" transform="rotate(-90 212 241.5)">1030</text>
</g>
<g font-size="4.2">
<text x="103.8" y="4.2">2</text>
<text x="313.8" y="4.2">1</text>
<text x="415.9" y="150.2">A</text>
<text x="103.8" y="296.2">2</text>
<text x="313.8" y="296.2">1</text>
</g>
<g font-size="3.4">
<text x="11.5" y="104.5" transform="rotate(-90 11.5 104.5)">Справ. №</text>
<text x="11.6" y="174.7" transform="rotate(-90 11.6 174.7)">Подп. и дата</text>
<text x="11.4" y="204.9" transform="rotate(-90 11.4 204.9)">Инв. № дубл.</text>
<text x="11.4" y="229.6" transform="rotate(-90 11.4 229.6)">Взам. инв. №</text>
<text x="369" y="255.5">Лит.</text>
<text x="382.8" y="255.5">Масса</text>
<text x="398.4" y="255.6">Масштаб</text>
<text x="11.4" y="259.2" transform="rotate(-90 11.4 259.2)">Подп. и дата</text>
<text x="230.5" y="260.5">Изм.</text>
<text x="238.4" y="260.4">Лист</text>
<text x="251.1" y="260.4">№ докум.</text>
<text x="273" y="260.4">Подп.</text>
<text x="286" y="260.4">Дата</text>
<text x="230.5" y="265.7">Разраб.</text>
<text x="230.5" y="275.7">Т. контр.</text>
<text x="230.6" y="270.7">Пров.</text>
<text x="366.2" y="275.3">Лист 1</text>
<text x="386.3" y="275.2">Листов 2</text>
<text x="230.6" y="285.7">Н. контр.</text>
<text x="11.6" y="290" transform="rotate(-90 11.6 290)">Инв. № подл.</text>
<text x="230.6" y="290.7">Утв.</text>
<text x="322.5" y="295">Копировал</text>
<text x="394.6" y="295">Формат А3</text>
</g>
</svg>
